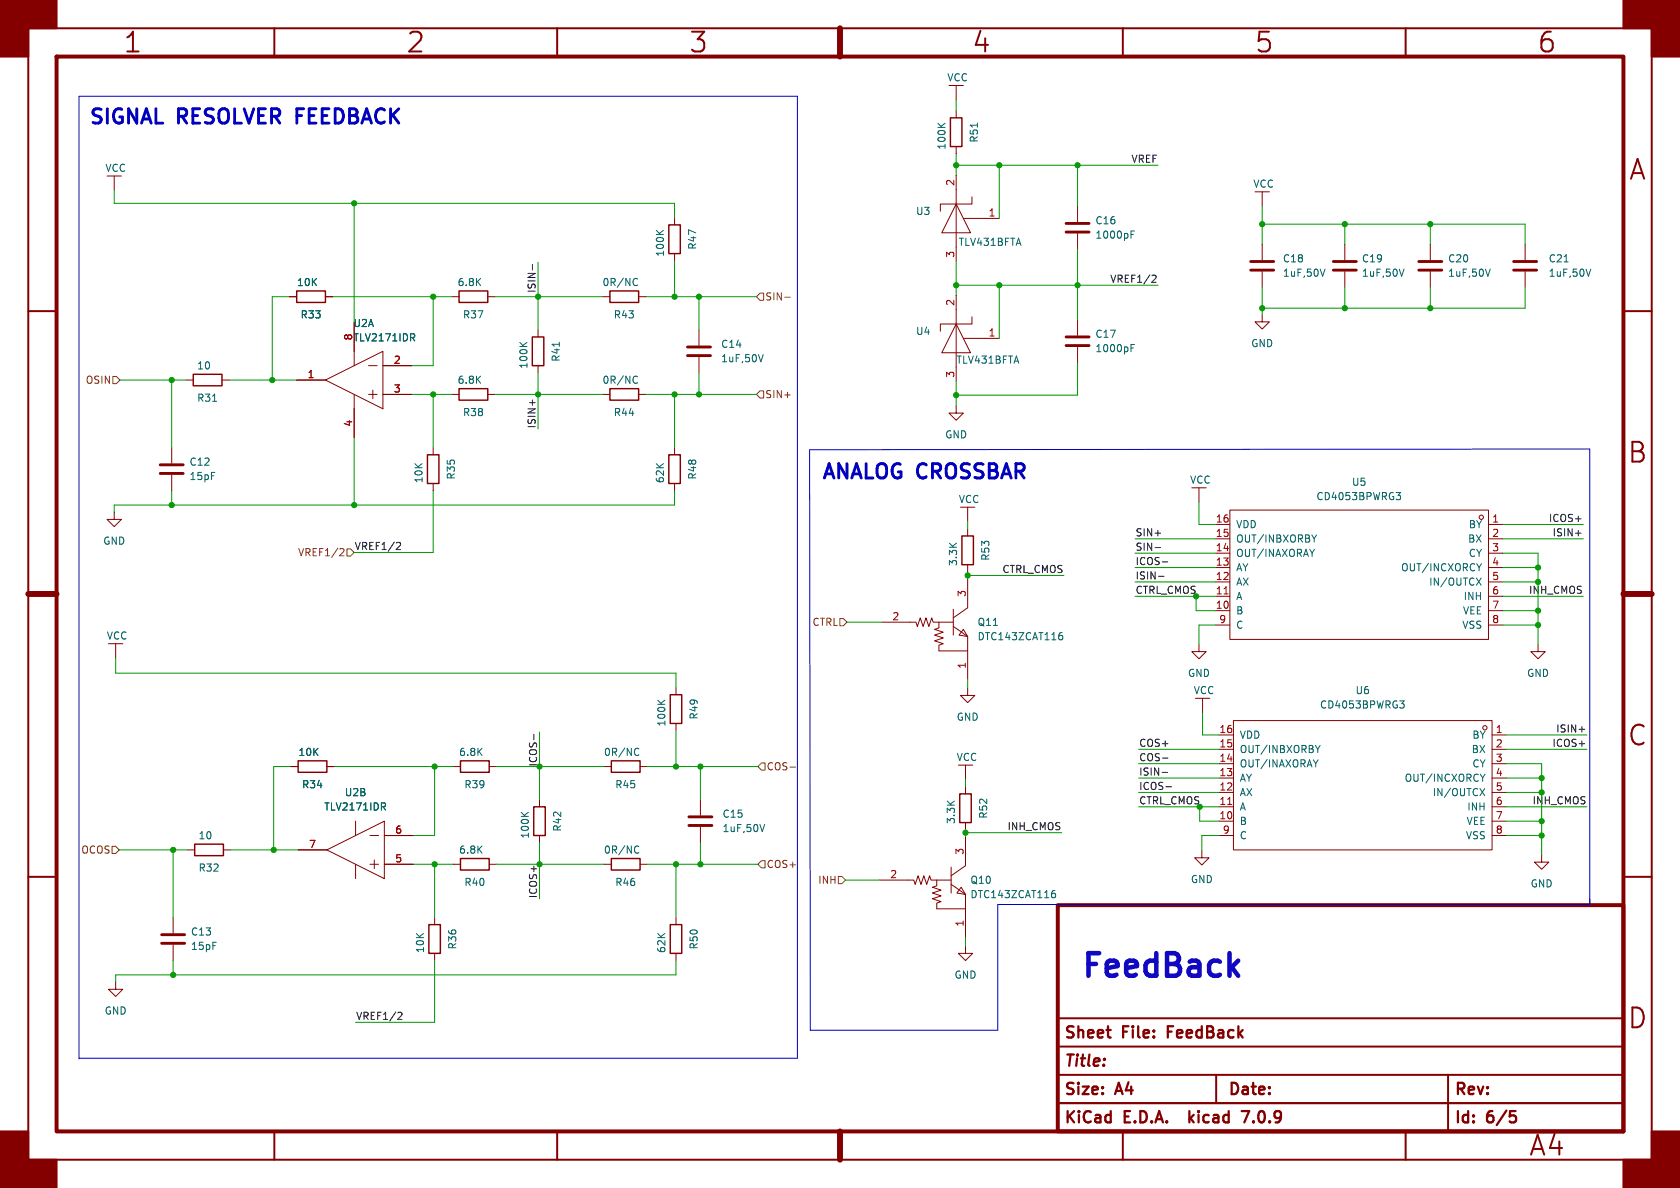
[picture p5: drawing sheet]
<svg xmlns="http://www.w3.org/2000/svg" width="297mm" height="210mm" viewBox="0 0 297 210" stroke-linecap="round" stroke-linejoin="round" font-family="sans-serif">
<g fill="none" stroke="#840000" stroke-width=".35">
<path d="M5 5h287v200h-287zM48.5 5v5M98.5 5v5M148.5 5v5M198.5 5v5M248.5 5v5M5 55h5M287 55h5M5 105h5M287 105h5M5 155h5M287 155h5"/>
<path d="M187 195h100M187 190h100M187 185h100M187 180h100M215 190v5M256 190v10M48.5 200v5M98.5 200v5M148.5 200v5M198.5 200v5M248.5 200v5"/>
</g>
<path d="M10 10h277v190h-277zM187 160h100v40h-100z" fill="none" stroke="#840000" stroke-width=".7"/>
<path d="M148.5 5v5M5 105h5M287 105h5M148.5 200v5" fill="none" stroke="#840000" stroke-width="1.1"/>
<g fill="#840000" stroke="#840000" stroke-width=".35">
<path d="M0 0h10v5h-5v5h-5z"/>
<path d="M0 200h5v5h5v5h-10z"/>
<path d="M287 0h10v10h-5v-5h-5z"/>
<path d="M292 200h5v10h-10v-5h5z"/>
</g>
<path d="M206.5 182.4h.6M207.4 181.4h-.9v2M210.3 196.4v2M210.5 197.6l.5 .8M211 197.1l-.7 .7M219.5 196.4h1.3l-.8 2M267 196.4h.9M267.6 197.2l.4 .4v.4l-.4 .4" fill="none" stroke="#840000" stroke-width=".4"/>
<g fill="none" stroke="#840000" stroke-width=".51">
<path d="M188.5 39.5h4M188.5 41h4M188.5 59.6h4M221.1 47.8h4.1M221.1 46.2h4.1M235.7 47.8h4.1M235.7 46.2h4.1M250.8 47.8h4.1M250.8 46.2h4.1M267.6 47.8h4.1M267.6 46.2h4.1M121.5 62.9h4.1"/>
<path d="M121.5 61.3h4.1M188.5 61.1h4M28.3 83.7h4.1M28.3 82.2h4.1M121.8 145.9h4.1M121.8 144.4h4.1M28.6 166.8h4M28.6 165.2h4"/>
</g>
<g fill="none" stroke="#840000" stroke-width=".18">
<path d="M169 15.1v2.6M169 19.6v1.2M20.2 31.1v2.6M119.3 38.5v1.3M169 36.1l2.6 5h-5.1zM169 25.9v1.3M169 31v15.2M170.3 38.6h6.4M171.8 34.8v1.3h-5.6v1.2M190.5 36.4v2.8M223.1 33.9v2.5M51.2 52.5h1.3"/>
<path d="M57.5 52.5h1.3M62.6 57v7.6M79.9 52.5h1.3M86.2 52.5h1.3M95.1 58.3v1.3M106.6 52.5h1.2M112.9 52.5h1.3M119.3 44.8v1.3M123.6 58.3v2.8M169 57.3l2.6 5.1h-5.1zM169 52.2v15.2M170.3 59.8h6.4"/>
<path d="M171.8 56v1.3h-5.6v1.2M190.5 41.3v2.8M190.5 56.5v2.8M223.1 55.6v1.3h1.3l-1.3 1.3-1.2-1.3h1.2M223.1 43.2v2.8M223.1 48v2.8M237.7 43.2v2.8M237.7 48v2.8M252.9 43.2v2.8M252.9 48v2.8M269.6 43.2v2.8M269.6 48v2.8"/>
<path d="M30.4 79.1v2.8M32.9 67.2h1.3M39.2 67.2h1.3M52.5 67.2h5M57.5 67.2l10.2-5.1v10.2zM62.6 69.7v7.6M65.2 69.7h1.5M65.2 64.6h1.5M65.9 69v1.5M67.7 69.7h5.1M67.7 64.6h5.1M76.6 79.1v1.3"/>
<path d="M79.9 69.7h1.3M86.2 69.7h1.3M95.1 64.6v1.3M106.6 69.7h1.2M112.9 69.7h1.3M119.3 79.1v1.3M123.6 63.1v2.8M169 71.8v1.2h1.3l-1.3 1.3-1.2-1.3h1.2M190.5 61.3v2.8M20.2 90.6v1.2h1.3l-1.3 1.3-1.3-1.3h1.3M30.4 83.9v2.8M76.6 85.5v1.2"/>
<path d="M119.3 85.5v1.2M171.1 89.7v2.5M171.1 93.5v1.2M171.1 99.8v1.3M212 86.2v2.6M214.9 92.7h2.5M214.9 97.8h2.5M214.9 95.3h2.5M217.4 90.2h45.7v22.8h-45.7zM263.1 92.7h2.6M263.1 97.8h2.6M263.1 95.3h2.6"/>
<path d="M20.4 113.8v2.5M155.8 110h6.1l.3 .7 .5-1.5 .5 1.5 .5-1.5 .5 1.5 .5-1.5 .3 .8h3.5M166 110v1l-.8 .3 1.6 .5-1.6 .5 1.6 .5-1.6 .5 1.6 .5-.8 .2v1.1h5.1v-2.6l-2.6-1.8M168.5 107.7v4.6M170.3 111.3l.8 1.2-1.6-.2zM171.1 102.4v5l-2.6 1.8M171.1 115.1v5M212 113.9v1.3h1.2l-1.2 1.3-1.3-1.3h1.3M214.9 108h2.5M214.9 105.4h2.5M214.9 102.9h2.5M214.9 100.3h2.5"/>
<path d="M214.9 110.5h2.5M263.1 108h2.6M263.1 105.4h2.6M263.1 102.9h2.6M263.1 100.3h2.6M263.1 110.5h2.6M271.9 113.9v1.3h1.3l-1.3 1.3-1.3-1.3h1.3M51.4 135.5h1.3M57.8 135.5h1.3M80.1 135.5h1.3M86.5 135.5h1.3M106.8 135.5h1.3"/>
<path d="M113.2 135.5h1.2M119.5 121.5v1.3M119.5 127.9v1.3M170.7 135.3v2.5M170.7 139.1v1.2M171.1 121.7v1.2h1.2l-1.2 1.3-1.3-1.3h1.3M212.6 123.4v2.6M215.5 129.9h2.6M215.5 137.5h2.6M215.5 135h2.6M215.5 132.5h2.6M218.1 127.4h45.7v22.8h-45.7z"/>
<path d="M263.8 129.9h2.5M263.8 137.5h2.5M263.8 135h2.5M263.8 132.5h2.5M33.1 150.2h1.3M39.5 150.2h1.3M52.7 150.2h5.1M57.8 150.2l10.1-5v10.1zM62.9 145.2v2.5M62.9 152.8v2.5M65.4 152.8h1.5M65.4 147.7h1.5"/>
<path d="M66.2 152v1.5M67.9 152.8h5.1M67.9 147.7h5.1M80.1 152.8h1.3M86.5 152.8h1.3M95.4 141.4v1.2M95.4 147.7v1.3M106.8 152.8h1.3M113.2 152.8h1.2M123.8 141.4v2.7M123.8 146.2v2.8M155.4 155.6h6.1l.3 .7 .5-1.5 .5 1.5 .5-1.5 .5 1.5 .5-1.5 .3 .8h3.5"/>
<path d="M165.6 155.6v1l-.8 .2 1.6 .6-1.6 .5 1.6 .5-1.6 .5 1.6 .5-.8 .2v1.1h5.1v-2.6l-2.6-1.8M168.1 153.3v4.6M169.9 156.8l.8 1.3-1.5-.2zM170.7 148v5l-2.6 1.8M170.7 145.4v1.3M212.5 150.4v1.2h1.2l-1.2 1.3-1.3-1.3h1.3M215.5 147.7h2.6M215.5 145.2h2.6M215.5 142.6h2.6M215.5 140.1h2.6M263.8 147.7h2.5M263.8 145.2h2.5"/>
<path d="M263.8 142.6h2.5M263.8 140.1h2.5M272.5 151.1v1.3h1.3l-1.3 1.3-1.2-1.3h1.2M20.4 173.6v1.3h1.3l-1.3 1.2-1.2-1.2h1.2M30.6 162.2v2.8M30.6 167v2.8M76.8 162.2v1.2M76.8 168.5v1.3M119.5 162.2v1.2M119.5 168.5v1.3M170.7 167.3v1.2h1.3l-1.3 1.3-1.3-1.3h1.3M170.7 160.7v5"/>
<circle cx="261.9" cy="91.4" r=".38"/>
<circle cx="262.5" cy="128.7" r=".38"/>
</g>
<g fill="none" stroke="#006464" stroke-width=".18">
<path d="M165.8 21.8l.7 .7M167.1 21.8l-.7 .5M172.8 21.8v.7M72.9 59.7l.4 .6M73.1 59l.2 .2v.3l-.2 .2M112.1 49.3l.3-.1 .3 .1M112.7 50.4l-.3 .1-.3-.1M116 40.7l.7 .7M117.3 40.7l-.7 .6M199.9 41.4h.5M199.9 40.8h.7M234.2 47.6l-.4 1.2"/>
<path d="M248.2 47.6l-.4 1.2M263.5 47.6l-.5 1.2M276.5 46.3h.7M281.2 47.6l-.4 1.2M37.6 70.9h.7M91.9 60.5l.7 .8M93.2 60.5l-.8 .6M98.9 60.5v.7M112.1 66.6l.3-.1 .3 .1M112.7 67.6l-.3 .2-.3-.1M134.9 62.7l-.4 1.3M199.9 61.5h.5"/>
<path d="M199.9 60.9h.7M232.8 94.6l-.5 .6M246.8 87.1h.8l-.4 .5 .3 .1 .1 .4-.2 .2h-.4M261.9 99.6l-.4 .7M187.4 112.3h.2l.3 .3-.1 .4-.4 .1M187.8 111.8l-.4 .1M261 102.2l.8 1.2M261.8 102.2l-.8 1.2M112.4 132.3h.3l.2 .1M112.9 133.4l-.2 .1h-.3M116.3 123.8l.7 .7M117.5 123.8l-.7 .5"/>
<path d="M233.4 131.8l-.4 .6M247.5 123.9h.7l-.4 .5 .4 .1v.4l-.2 .3h-.4M261.6 139.4l.9 1.3M262.5 139.4l-.9 1.3M262.5 136.9l-.4 .6M67.7 142.6l.5 .6M67.9 141.9l.3 .3-.1 .3-.2 .1M92.1 143.6l.8 .7M93.4 143.6l-.7 .5M112.4 149.6h.3l.2 .1M112.9 150.7l-.2 .1h-.3M135.2 145.7l-.4 1.3"/>
<path d="M186.1 157.9h.3l.2 .3v.4l-.5 .1M186.5 157.4l-.4 .1"/>
</g>
<path d="M216.4 105h.7M217 142.2h.8" fill="none" stroke="#a90000" stroke-width=".18"/>
<g fill="none" stroke="#840000" stroke-width=".25">
<path d="M118.2 39.8h2.1v5h-2.1zM168 20.8h2.1v5.1h-2.1zM52.5 51.4h5v2.1h-5zM81.2 51.4h5v2.1h-5zM94.1 59.6h2v5h-2zM107.8 51.4h5.1v2.1h-5.1zM34.2 66.2h5v2h-5zM81.2 68.7h5v2h-5zM107.8 68.7h5.1v2h-5.1zM75.6 80.4h2v5.1h-2zM118.2 80.4h2.1v5.1h-2.1zM170.1 94.7h2v5.1h-2z"/>
<path d="M52.7 134.5h5.1v2h-5.1zM81.4 134.5h5.1v2h-5.1zM108.1 134.5h5.1v2h-5.1zM118.5 122.8h2v5.1h-2zM34.4 149.2h5.1v2.1h-5.1zM81.4 151.8h5.1v2h-5.1zM94.4 142.6h2v5.1h-2zM108.1 151.8h5.1v2h-5.1zM169.7 140.3h2v5.1h-2zM75.8 163.4h2.1v5.1h-2.1zM118.5 163.4h2v5.1h-2z"/>
</g>
<path d="M133.7 52.5l.7-.7h.6v1.3h-.6zM138.7 52.5h1M19.9 66.5h.7l.6 .7-.6 .6h-.7zM133.7 69.7l.7-.6h.6v1.3h-.6zM60.3 97h.4l.1 .3-.8 .9h.8M61.3 97h.7l.6 .7-.6 .6h-.7zM148.5 109.3h.6l.6 .7-.6 .6h-.6zM134.6 134.9h.7v1.2h-.7l-.6-.6zM139.7 135.6h.9M19.8 149.6h.6l.7 .6-.7 .7h-.6zM134.6 152.1h.7v1.3h-.7l-.6-.6zM148.2 154.9h.6l.7 .7-.7 .6h-.6z" fill="none" stroke="#725600" stroke-width=".18"/>
<g fill="none" stroke="#0f0f0f" stroke-width=".18">
<path d="M94.1 46.8v.9M203.8 48.6l.5 .1 .1 .3-.8 .9h.8M94.1 70.7v1M70.3 95.9h.4l.1 .3-.8 1h.8M204.2 96.8h1M205.5 99.3h.9M278.5 94.3h1M204.8 101.9h1M94.4 129.8v1M205.4 136.5h1M205.5 134h1M206.1 139.1h1"/>
<path d="M279.2 128.9h.9M70.5 178.9l.4 .1 .2 .3-.8 .9h.8"/>
</g>
<path d="M53.7 19.2h-1.2v2.6M52.5 20.4h.8" fill="none" stroke="#0000c2" stroke-width=".51"/>
<path d="M281.1 159.9h-104.7v22.2h-33.1l-.2-102.6 138-.1v80.6M14 187.1h127v-170.1h-127v170.2" fill="none" stroke="#0000c2" stroke-width=".18"/>
<g fill="none" stroke="#009600" stroke-width=".18">
<path d="M169 17.7v1.9M20.2 33.7v2.2h99.1v2.6M62.6 35.9v21.1M169 27.2v3.8M169 29.2h35.7M176.7 29.2v9.4M190.5 29.2v7.2M223.1 39.6h46.5v3.6M223.1 36.4v6.8M237.7 39.6v3.6M252.9 39.6v3.6M51.2 52.5h-3.1v14.7"/>
<path d="M58.8 52.5h21.1M76.6 52.5v12.1h-3.8M87.5 52.5h19.1M95.1 46.4v11.9M114.2 52.5h19.5M119.3 46.1v6.4M123.6 52.5v5.8M169 46.2v6M169 50.4h35.7M176.7 50.4v9.4M190.5 44.1v12.4M223.1 50.8v4.8"/>
<path d="M237.7 50.8v3.7M252.9 50.8v3.7M269.6 50.8v3.7h-46.5M21.2 67.2h11.7M30.4 67.2v11.9M40.5 67.2h12M62.6 77.3v12M72.8 69.7h7.1M76.6 69.7v9.4M87.5 69.7h19.1M95.1 65.9v9.9M114.2 69.7h19.5"/>
<path d="M119.3 69.7v9.4M123.6 65.9v3.8M169 67.4v4.4M190.5 64.1v5.8h-21.5M30.4 86.7v2.6M76.6 86.7v11h-14M119.3 86.7v2.6h-99.1v1.3M171.1 92.2v1.3M200.7 95.3h14.2M200.7 97.8h14.2M212 88.8v3.9h2.9M265.7 95.3h14.2"/>
<path d="M265.7 92.7h14.2M265.7 97.8h6.2v16.1M20.4 116.3v2.7h99.1v2.5M149.7 110h6.1M171.1 101.7h17M171.1 101.1v1.3M200.7 105.4h14.2M200.7 100.3h14.2M200.7 102.9h14.2M211.5 105.4v2.6h3.4M214.9 110.5h-2.9v3.4M265.7 105.4h14.2"/>
<path d="M265.7 100.3h6.2M265.7 102.9h6.2M265.7 108h6.2M265.7 110.5h6.2M51.4 135.5h-3v14.7M59.1 135.5h21M76.8 135.5v12.2h-3.8M87.8 135.5h19M95.4 129.4v12M114.4 135.5h19.6M119.5 129.2v6.3M123.8 135.5v5.9"/>
<path d="M170.7 137.8v1.3M171.1 120.1v1.6M201.3 137.5h14.2M201.3 135h14.2M201.3 132.5h14.2M212.6 126v3.9h2.9M266.3 137.5h6.2M266.3 129.9h14.2M266.3 135h6.2v16.1M266.3 132.5h14.2M21.1 150.2h12M30.6 150.2v12"/>
<path d="M40.8 150.2h11.9M73 152.8h7.1M76.8 152.8v9.4M87.8 152.8h19M95.4 149v9.9M114.4 152.8h19.6M119.5 152.8v9.4M123.8 149v3.8M149.5 155.6h5.9M170.7 146.7v1.3M170.7 147.2h17M201.3 142.6h14.2"/>
<path d="M201.3 140.1h14.2M212.1 142.6v2.6h3.4M215.5 147.7h-3v2.7M266.3 142.6h14.2M266.3 140.1h6.2M266.3 147.7h6.2M266.3 145.2h6.2M30.6 169.8v2.5M76.8 169.8v10.9h-13.9M119.5 169.8v2.5h-99.1v1.3M170.7 165.7v1.6"/>
</g>
<g fill="#009600" stroke="#009600" stroke-width=".18">
<circle cx="119.3" cy="52.5" r=".46"/>
<circle cx="123.6" cy="52.5" r=".46"/>
<circle cx="95.1" cy="52.5" r=".46"/>
<circle cx="62.6" cy="35.9" r=".46"/>
<circle cx="76.8" cy="135.5" r=".46"/>
<circle cx="76.8" cy="152.8" r=".46"/>
<circle cx="95.4" cy="152.8" r=".46"/>
<circle cx="30.6" cy="150.2" r=".46"/>
<circle cx="30.6" cy="172.3" r=".46"/>
<circle cx="95.4" cy="135.5" r=".46"/>
<circle cx="48.4" cy="150.2" r=".46"/>
<circle cx="95.1" cy="69.7" r=".46"/>
<circle cx="119.3" cy="69.7" r=".46"/>
<circle cx="123.6" cy="69.7" r=".46"/>
<circle cx="76.6" cy="69.7" r=".46"/>
<circle cx="119.5" cy="152.8" r=".46"/>
<circle cx="123.8" cy="152.8" r=".46"/>
<circle cx="119.5" cy="135.5" r=".46"/>
<circle cx="123.8" cy="135.5" r=".46"/>
<circle cx="76.6" cy="52.5" r=".46"/>
<circle cx="48.1" cy="67.2" r=".46"/>
<circle cx="62.6" cy="89.3" r=".46"/>
<circle cx="30.4" cy="89.3" r=".46"/>
<circle cx="30.4" cy="67.2" r=".46"/>
<circle cx="171.1" cy="101.7" r=".46"/>
<circle cx="272.5" cy="147.7" r=".46"/>
<circle cx="272.5" cy="145.2" r=".46"/>
<circle cx="271.9" cy="108" r=".46"/>
<circle cx="271.9" cy="110.5" r=".46"/>
<circle cx="271.9" cy="100.3" r=".46"/>
<circle cx="271.9" cy="102.9" r=".46"/>
<circle cx="272.5" cy="140.1" r=".46"/>
<circle cx="272.5" cy="137.5" r=".46"/>
<circle cx="252.9" cy="39.6" r=".46"/>
<circle cx="252.9" cy="54.5" r=".46"/>
<circle cx="237.7" cy="39.6" r=".46"/>
<circle cx="176.7" cy="29.2" r=".46"/>
<circle cx="169" cy="29.2" r=".46"/>
<circle cx="223.1" cy="39.6" r=".46"/>
<circle cx="190.5" cy="29.2" r=".46"/>
<circle cx="169" cy="50.4" r=".46"/>
<circle cx="176.7" cy="50.4" r=".46"/>
<circle cx="237.7" cy="54.5" r=".46"/>
<circle cx="223.1" cy="54.5" r=".46"/>
<circle cx="190.5" cy="50.4" r=".46"/>
<circle cx="169" cy="69.9" r=".46"/>
<circle cx="170.7" cy="147.2" r=".46"/>
</g>
<text font-size="5.6" fill="#1108c4" x="190.9" y="173.9">FeedBack</text>
<g font-size="4.9" fill="#840000">
<text x="21.7" y="9.8">1</text>
<text x="71.7" y="9.8">2</text>
<text x="121.7" y="9.8">3</text>
<text x="171.7" y="9.8">4</text>
<text x="221.7" y="9.8">5</text>
<text x="271.7" y="9.8">6</text>
<text x="287.8" y="32.3">A</text>
<text x="287.6" y="82.3">B</text>
<text x="287.6" y="132.3">C</text>
<text x="287.6" y="182.3">D</text>
<text x="270.2" y="204.8">A4</text>
</g>
<g font-size="3.5" fill="#0000c2">
<text x="15.6" y="22.1">SIGNAL</text>
<text x="31.6" y="22.1">RESOLVER</text>
<text x="53.6" y="22.1">FEEDBACK</text>
<text x="145.2" y="84.8">ANALOG CROSSBAR</text>
</g>
<g font-size="2.8" fill="#840000">
<text x="188" y="184.1">Sheet</text>
<text x="198.6" y="184.1">File:</text>
<text x="207.3" y="184.1">FeedBack</text>
<text x="188" y="189.1">Title:</text>
<text x="188" y="194.1">Size:</text>
<text x="197.5" y="194.1">A4</text>
<text x="217" y="194.1">Date:</text>
<text x="257" y="194.1">Rev:</text>
<text x="188" y="199.1">KiCad</text>
<text x="198.9" y="199.1">E.D.A.</text>
<text x="211.9" y="199.1">kicad</text>
<text x="222.2" y="199.1">7.0.9</text>
<text x="257" y="199.1">Id:</text>
<text x="263" y="199.1">6/5</text>
</g>
<g font-size="1.8" fill="#006464">
<text x="167.4" y="14.6">VCC</text>
<text x="167.4" y="26.6" transform="rotate(-90 167.4 26.6)">100K</text>
<text x="173.1" y="25.3" transform="rotate(-90 173.1 25.3)">R51</text>
<text x="18.5" y="30.6">VCC</text>
<text x="221.5" y="33.4">VCC</text>
<text x="161.8" y="38.2">U3</text>
<text x="193.6" y="39.9">C16</text>
<text x="117.6" y="45.5" transform="rotate(-90 117.6 45.5)">100K</text>
<text x="123.3" y="44.2" transform="rotate(-90 123.3 44.2)">R47</text>
<text x="169.4" y="43.7">TLV431BFTA</text>
<text x="193.6" y="42.4">1000pF</text>
<text x="226.7" y="46.6">C18</text>
<text x="240.7" y="46.6">C19</text>
<text x="255.9" y="46.6">C20</text>
<text x="273.7" y="46.6">C21</text>
<text x="52.4" y="50.8">10K</text>
<text x="80.8" y="50.8">6.8K</text>
<text x="106.4" y="50.8">0R/NC</text>
<text x="226.7" y="49.1">1uF,50V</text>
<text x="240.7" y="49.1">1uF,50V</text>
<text x="255.9" y="49.1">1uF,50V</text>
<text x="273.7" y="49.1">1uF,50V</text>
<text x="53" y="56.5">R33</text>
<text x="62.4" y="58">U2A</text>
<text x="81.7" y="56.5">R37</text>
<text x="108.4" y="56.5">R43</text>
<text x="161.8" y="59.4">U4</text>
<text x="193.6" y="59.9">C17</text>
<text x="34.8" y="65.5">10</text>
<text x="62.4" y="60.6">TLV2171IDR</text>
<text x="93.4" y="65.3" transform="rotate(-90 93.4 65.3)">100K</text>
<text x="99.2" y="64" transform="rotate(-90 99.2 64)">R41</text>
<text x="127.4" y="64.2">1uF,50V</text>
<text x="127.4" y="61.7">C14</text>
<text x="169" y="64.5">TLV431BFTA</text>
<text x="193.6" y="62.5">1000pF</text>
<text x="221.1" y="61.6">GND</text>
<text x="34.8" y="71.2">R31</text>
<text x="80.8" y="68">6.8K</text>
<text x="106.4" y="68">0R/NC</text>
<text x="81.7" y="73.8">R38</text>
<text x="108.4" y="73.8">R44</text>
<text x="167" y="77.7">GND</text>
<text x="33.4" y="82.5">C12</text>
<text x="33.4" y="85.1">15pF</text>
<text x="74.9" y="85.5" transform="rotate(-90 74.9 85.5)">10K</text>
<text x="80.6" y="84.9" transform="rotate(-90 80.6 84.9)">R35</text>
<text x="117.6" y="85.5" transform="rotate(-90 117.6 85.5)">62K</text>
<text x="123.3" y="84.9" transform="rotate(-90 123.3 84.9)">R48</text>
<text x="169.4" y="89.1">VCC</text>
<text x="210.3" y="85.7">VCC</text>
<text x="232.6" y="88.6">CD4053BPWRG3</text>
<text x="238.9" y="86.1">U5</text>
<text x="218.4" y="93.6">VDD</text>
<text x="259.6" y="93.6">BY</text>
<text x="18.2" y="96.5">GND</text>
<text x="169.4" y="100.2" transform="rotate(-90 169.4 100.2)">3.3K</text>
<text x="175.1" y="99.2" transform="rotate(-90 175.1 99.2)">R53</text>
<text x="218.4" y="101.2">AY</text>
<text x="218.4" y="98.7">OUT/INAXORAY</text>
<text x="218.4" y="96.1">OUT/INBXORBY</text>
<text x="247.6" y="101.2">OUT/INCXORCY</text>
<text x="259.4" y="96.1">BX</text>
<text x="259.6" y="98.7">CY</text>
<text x="218.4" y="106.3">A</text>
<text x="218.4" y="103.7">AX</text>
<text x="252.6" y="103.7">IN/OUTCX</text>
<text x="258.7" y="106.3">INH</text>
<text x="18.8" y="113.3">VCC</text>
<text x="172.7" y="110.8">Q11</text>
<text x="172.7" y="113.4">DTC143ZCAT116</text>
<text x="218.4" y="108.8">B</text>
<text x="218.4" y="111.4">C</text>
<text x="258.4" y="111.4">VSS</text>
<text x="258.5" y="108.8">VEE</text>
<text x="209.9" y="119.9">GND</text>
<text x="269.9" y="119.9">GND</text>
<text x="210.9" y="122.9">VCC</text>
<text x="233.3" y="125.5">CD4053BPWRG3</text>
<text x="239.5" y="122.9">U6</text>
<text x="117.8" y="128.5" transform="rotate(-90 117.8 128.5)">100K</text>
<text x="123.5" y="127.3" transform="rotate(-90 123.5 127.3)">R49</text>
<text x="169" y="127.6">GND</text>
<text x="219.1" y="130.8">VDD</text>
<text x="260.2" y="130.8">BY</text>
<text x="52.7" y="133.8">10K</text>
<text x="81.1" y="133.8">6.8K</text>
<text x="106.7" y="133.8">0R/NC</text>
<text x="169" y="134.7">VCC</text>
<text x="219.1" y="135.9">OUT/INAXORAY</text>
<text x="219.1" y="133.3">OUT/INBXORBY</text>
<text x="260.1" y="133.3">BX</text>
<text x="260.2" y="135.9">CY</text>
<text x="53.3" y="139.5">R34</text>
<text x="57.2" y="143.5">TLV2171IDR</text>
<text x="60.9" y="140.9">U2B</text>
<text x="82" y="139.5">R39</text>
<text x="108.7" y="139.5">R45</text>
<text x="219.1" y="143.5">A</text>
<text x="219.1" y="140.9">AX</text>
<text x="219.1" y="138.4">AY</text>
<text x="248.2" y="138.4">OUT/INCXORCY</text>
<text x="253.2" y="140.9">IN/OUTCX</text>
<text x="259.3" y="143.5">INH</text>
<text x="35" y="148.6">10</text>
<text x="93.7" y="148.3" transform="rotate(-90 93.7 148.3)">100K</text>
<text x="99.4" y="147.1" transform="rotate(-90 99.4 147.1)">R42</text>
<text x="127.6" y="147.3">1uF,50V</text>
<text x="127.6" y="144.8">C15</text>
<text x="169" y="145.8" transform="rotate(-90 169 145.8)">3.3K</text>
<text x="174.7" y="144.8" transform="rotate(-90 174.7 144.8)">R52</text>
<text x="219.1" y="146">B</text>
<text x="219.1" y="148.6">C</text>
<text x="259.1" y="148.6">VSS</text>
<text x="259.2" y="146">VEE</text>
<text x="35" y="154.3">R32</text>
<text x="81.1" y="151.1">6.8K</text>
<text x="106.7" y="151.1">0R/NC</text>
<text x="82" y="156.8">R40</text>
<text x="108.7" y="156.8">R46</text>
<text x="171.5" y="156.4">Q10</text>
<text x="171.5" y="159">DTC143ZCAT116</text>
<text x="210.4" y="156.3">GND</text>
<text x="270.5" y="157.1">GND</text>
<text x="33.7" y="165.6">C13</text>
<text x="80.9" y="167.9" transform="rotate(-90 80.9 167.9)">R36</text>
<text x="123.5" y="167.9" transform="rotate(-90 123.5 167.9)">R50</text>
<text x="33.7" y="168.1">15pF</text>
<text x="75.2" y="168.6" transform="rotate(-90 75.2 168.6)">10K</text>
<text x="117.8" y="168.6" transform="rotate(-90 117.8 168.6)">62K</text>
<text x="168.7" y="173.2">GND</text>
<text x="18.4" y="179.6">GND</text>
</g>
<g font-size="1.8" fill="#0f0f0f">
<text x="199.9" y="28.9">VREF</text>
<text x="94.8" y="51.9" transform="rotate(-90 94.8 51.9)">ISIN-</text>
<text x="196.2" y="50.1">VREF1/2</text>
<text x="94.8" y="75.8" transform="rotate(-90 94.8 75.8)">ISIN+</text>
<text x="200.7" y="94.9">SIN+</text>
<text x="273.7" y="92.4">ICOS+</text>
<text x="274.4" y="94.9">ISIN+</text>
<text x="62.6" y="97.3">VREF1/2</text>
<text x="177.1" y="101.4">CTRL_CMOS</text>
<text x="200.7" y="100">ICOS-</text>
<text x="200.7" y="97.4">SIN-</text>
<text x="200.7" y="102.5">ISIN-</text>
<text x="270.2" y="105.1">INH_CMOS</text>
<text x="275" y="129.6">ISIN+</text>
<text x="95" y="135.6" transform="rotate(-90 95 135.6)">ICOS-</text>
<text x="201.3" y="132.1">COS+</text>
<text x="201.3" y="134.7">COS-</text>
<text x="201.3" y="137.2">ISIN-</text>
<text x="274.4" y="132.1">ICOS+</text>
<text x="201.3" y="139.7">ICOS-</text>
<text x="270.8" y="142.3">INH_CMOS</text>
<text x="178" y="146.8">INH_CMOS</text>
<text x="95" y="158.9" transform="rotate(-90 95 158.9)">ICOS+</text>
<text x="62.9" y="180.4">VREF1/2</text>
</g>
<g font-size="1.8" fill="#a90000">
<text x="168.8" y="33" transform="rotate(-90 168.8 33)">2</text>
<text x="174.7" y="38.4">1</text>
<text x="168.8" y="45.7" transform="rotate(-90 168.8 45.7)">3</text>
<text x="168.8" y="54.2" transform="rotate(-90 168.8 54.2)">2</text>
<text x="174.7" y="59.6">1</text>
<text x="62.4" y="60.3" transform="rotate(-90 62.4 60.3)">8</text>
<text x="69.5" y="64.4">2</text>
<text x="54.3" y="66.9">1</text>
<text x="69.5" y="69.5">3</text>
<text x="168.8" y="66.9" transform="rotate(-90 168.8 66.9)">3</text>
<text x="62.4" y="75.5" transform="rotate(-90 62.4 75.5)">4</text>
<text x="214.8" y="95">15</text>
<text x="214.8" y="92.5">16</text>
<text x="263.7" y="92.5">1</text>
<text x="263.7" y="95">2</text>
<text x="214.8" y="100.1">13</text>
<text x="214.8" y="97.5">14</text>
<text x="263.7" y="97.5">3</text>
<text x="263.7" y="100.1">4</text>
<text x="170.8" y="105.6" transform="rotate(-90 170.8 105.6)">3</text>
<text x="214.8" y="107.7">10</text>
<text x="214.8" y="105.2">11</text>
<text x="214.8" y="102.6">12</text>
<text x="263.7" y="102.6">5</text>
<text x="263.7" y="105.2">6</text>
<text x="263.7" y="107.7">7</text>
<text x="157.7" y="109.7">2</text>
<text x="215.4" y="110.2">9</text>
<text x="263.7" y="110.2">8</text>
<text x="170.8" y="118.3" transform="rotate(-90 170.8 118.3)">1</text>
<text x="215.5" y="129.7">16</text>
<text x="264.3" y="129.7">1</text>
<text x="215.5" y="137.3">13</text>
<text x="215.5" y="134.7">14</text>
<text x="215.5" y="132.2">15</text>
<text x="264.3" y="132.2">2</text>
<text x="264.3" y="134.7">3</text>
<text x="264.3" y="137.3">4</text>
<text x="215.5" y="142.4">11</text>
<text x="215.5" y="139.8">12</text>
<text x="264.3" y="139.8">5</text>
<text x="264.3" y="142.4">6</text>
<text x="54.5" y="150">7</text>
<text x="69.8" y="147.4">6</text>
<text x="215.5" y="144.9">10</text>
<text x="216.1" y="147.4">9</text>
<text x="264.3" y="144.9">7</text>
<text x="264.3" y="147.4">8</text>
<text x="69.8" y="152.5">5</text>
<text x="157.3" y="155.3">2</text>
<text x="170.4" y="151.2" transform="rotate(-90 170.4 151.2)">3</text>
<text x="170.4" y="163.9" transform="rotate(-90 170.4 163.9)">1</text>
</g>
<g font-size="1.8" fill="#725600">
<text x="135.2" y="53.3">SIN-</text>
<text x="15.1" y="68">OSIN</text>
<text x="135.2" y="70.6">SIN+</text>
<text x="52.6" y="98.5">VREF1/2</text>
<text x="143.5" y="110.8">CTRL</text>
<text x="135.4" y="136.4">COS-</text>
<text x="14.3" y="151.1">OCOS</text>
<text x="135.4" y="153.6">COS+</text>
<text x="144.5" y="156.4">INH</text>
</g>
<g font-size="1.8" fill="#009600">
<text x="200.7" y="105.1">CTRL_CMOS</text>
<text x="201.3" y="142.3">CTRL_CMOS</text>
</g>
</svg>
